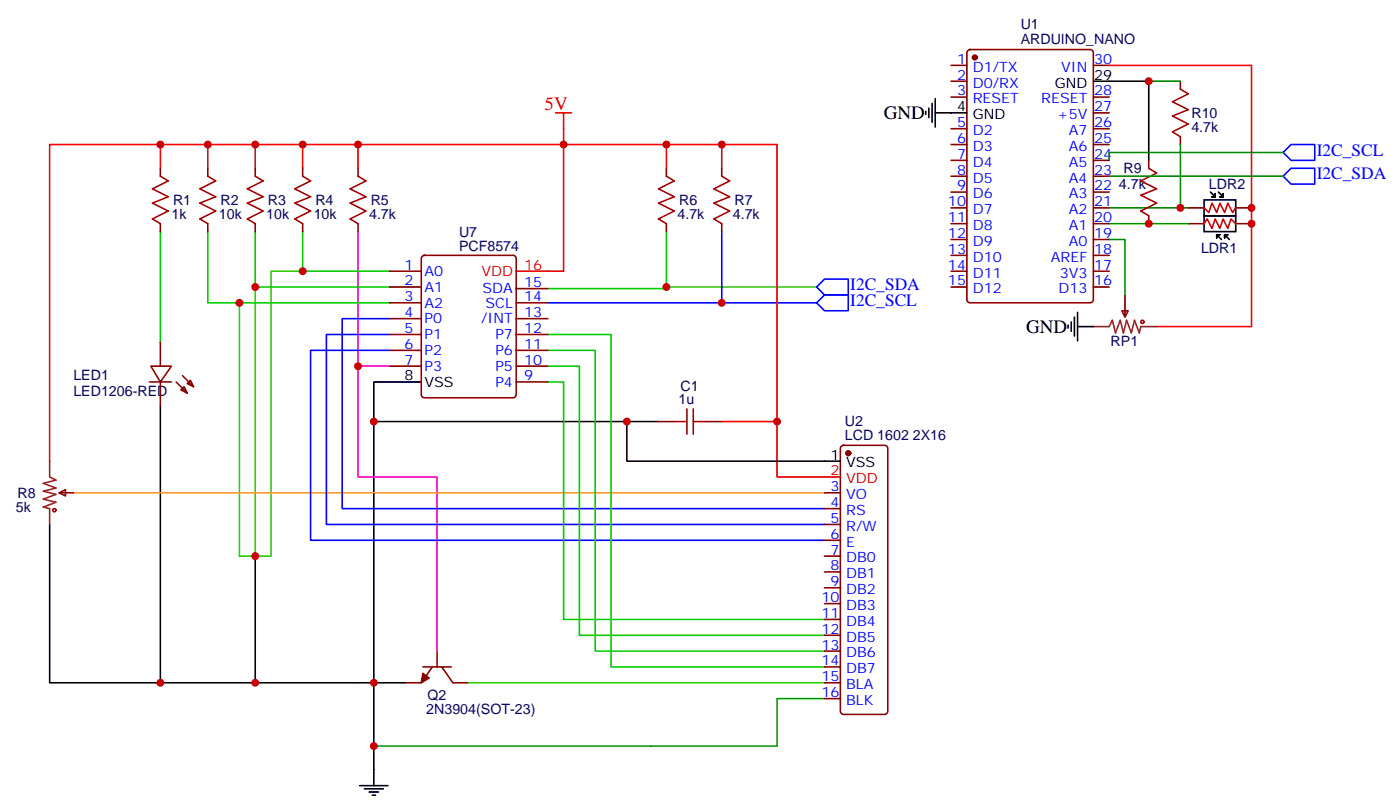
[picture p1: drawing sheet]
<svg xmlns="http://www.w3.org/2000/svg" width="312mm" height="181mm" viewBox="0 0 312 181" stroke-linecap="round" stroke-linejoin="round" font-family="sans-serif">
<g fill="none" stroke="#870000" stroke-width=".35">
<path d="M212.2 14.6h3.5M212.2 18.1h3.5M215.9 11.2l.5-.2h26.8a.71 .71 0 0 1 .7 .7v55.1a.76 .76 0 0 1-.7 .7h-26.8a.76 .76 0 0 1-.7-.7v-55.1zM243.9 14.6h3.5M263.3 18.1v1.8M35.8 37.5v1.8M46.4 37.5v1.8M56.9 37.5v1.8M67.5 37.5v1.8M79.9 37.5v1.8M148.7 37.5v1.8M161 37.5v1.8"/>
<path d="M212.2 21.6h3.5M212.2 28.7h3.5M212.2 32.2h3.5M212.2 35.7h3.5M212.2 39.3h3.5M243.9 21.6h3.5M243.9 28.7h3.5M243.9 32.2h3.5M243.9 35.7h3.5M243.9 39.3h3.5M243.9 25.2h3.5M256.3 35.7v1.8"/>
<path d="M263.3 30.4v1.8M35.8 49.8v1.8M46.4 49.8v1.8M56.9 49.8v1.8M67.5 49.8v1.8M79.9 49.8v1.8M94.2 57.1l.5-.2h19.7a.71 .71 0 0 1 .7 .7v30.3a.76 .76 0 0 1-.7 .8h-19.7a.76 .76 0 0 1-.7-.8v-30.3zM148.7 49.8v1.8M161 49.8v1.8M212.2 42.8h3.5M212.2 46.3h3.5M212.2 49.8h3.5"/>
<path d="M212.2 53.4h3.5M212.2 56.9h3.5M243.9 42.8h3.5M243.9 46.3h3.5M243.9 49.8h3.5M243.9 53.4h3.5M243.9 56.9h3.5M256.3 48.1v1.7M265.1 46.3h3.5M265.1 49.8h3.5M275.7 46.3h3.5M275.7 49.8h3.5"/>
<path d="M35.8 76.3v5.3M86.9 60.4h7.1M86.9 64h7.1M86.9 67.5h7.1M86.9 71h7.1M86.9 74.5h7.1M86.9 78.1h7.1M115.1 67.5h7.1M115.1 71h7.1M115.1 74.5h7.1M115.1 78.1h7.1M115.1 64.3h7.1"/>
<path d="M212.2 60.4h3.5M212.2 64h3.5M243.9 60.4h3.5M243.9 64h3.5M250.3 69.3h1.4l-.7 1.4zM251 65.7v5M33.3 85.1h4.9M33.7 81.6h4.5l-2.4 3.5zM35.8 85.1v5.3M39.3 85.1l2.5 2.5M40.7 83.7l2.5 2.5M41.1 86.2l.7 1.4-1.4-.7z"/>
<path d="M41.8 85.5l.7-.7 .7 1.4zM86.9 81.6h7.1M115.1 85.1h7.1M115.1 81.6h7.1M146.9 93.9h3.5M157.5 93.9h3.5M187.7 99.4l.5-.2h9.1a.71 .71 0 0 1 .7 .7v58.6a.76 .76 0 0 1-.7 .7h-9.1a.76 .76 0 0 1-.7-.7v-58.6zM13.2 109.8l1.4-.7v1.4zM13.2 109.8h3.2M183.9 109.8h3.6M183.9 113.3h3.6M183.9 116.9h3.6"/>
<path d="M183.9 120.4h3.6M183.9 123.9h3.6M183.9 127.5h3.6M183.9 131h3.6M183.9 134.5h3.6M183.9 138h3.6M94.3 148.6h6.4M96.4 148.6l-2.4 3.6h-3.5M97.5 145.1v3.5M98.6 148.6l2.4 3.6h3.6M183.9 152.2h3.6M183.9 148.6h3.6"/>
<path d="M183.9 141.6h3.6M183.9 145.1h3.6M183.9 155.7h3.6"/>
</g>
<g fill="#870000" stroke="#870000" stroke-width=".35">
<path d="M94.3 150l1.4 1.1-1.7 1.1z"/>
<circle cx="217.5" cy="12.8" r=".53"/>
<circle cx="189.2" cy="101" r=".53"/>
</g>
<g fill="none" stroke="#000" stroke-width=".35">
<path d="M243.9 18.1h12.4v17.6M206.5 24.8v.7M207.2 24.1v2.1M207.9 23v4.3M208.6 25.2h7.1M208.6 22v6.3M268.6 44.6h7.1v3.5h-7.1zM268.6 48.1h7.1v3.5h-7.1zM270 42.8l1.1 1.1v-.8v.8h-.7h.7M271.4 52.3h.7h-.7v.7v-.7l1.1 1.1M271.8 42.8l1 1.1v-.8v.8h-.7h.7M273.2 52.3h.7h-.7v.7v-.7l1 1.1"/>
<path d="M238.3 72.4v.7M239 71.7v2.1M239.7 70.7v4.2M240.4 72.8h3.5M240.4 69.6v6.4M35.8 90.4v61.8M83.4 93.9v81.2M94 85.1h-10.6v8.8h63.5M139.8 93.9v8.9h47.7M11.1 116.9v35.3h79.4M56.9 123.9v28.3M80.2 175.1h6.4"/>
<path d="M81.3 175.8h4.2M82.3 176.5h2.2M83 177.2h.7"/>
</g>
<g fill="none" stroke="#a10000" stroke-width=".35">
<path d="M263.3 19.9l1.8 1-3.6 1.8 3.6 1.7-3.6 1.5 3.6 1.7-3.6 1.8 1.8 1M35.8 39.3l1.7 1-3.5 1.8 3.5 1.8-3.5 1.4 3.5 1.7-3.5 1.8 1.8 1M46.4 39.3l1.7 1-3.5 1.8 3.5 1.8-3.5 1.4 3.5 1.7-3.5 1.8 1.8 1M56.9 39.3l1.8 1-3.5 1.8 3.5 1.8-3.5 1.4 3.5 1.7-3.5 1.8 1.7 1M67.5 39.3l1.8 1-3.5 1.8 3.5 1.8-3.5 1.4 3.5 1.7-3.5 1.8 1.7 1M79.9 39.3l1.7 1-3.5 1.8 3.5 1.8-3.5 1.4 3.5 1.7-3.5 1.8 1.8 1M148.7 39.3l1.7 1-3.5 1.8 3.5 1.8-3.5 1.4 3.5 1.7-3.5 1.8 1.8 1M161 39.3l1.8 1-3.6 1.8 3.6 1.8-3.6 1.4 3.6 1.7-3.6 1.8 1.8 1M256.3 37.5l1.7 1.1-3.5 1.7 3.5 1.8-3.5 1.4 3.5 1.8-3.5 1.7 1.8 1.1M150.4 93.9h2.8M153.2 91.1v5.7M154.7 91.1v5.7"/>
<path d="M154.7 93.9h2.8"/>
<circle cx="254.8" cy="71.7" r=".35"/>
<circle cx="12.1" cy="113.7" r=".35"/>
</g>
<path d="M256.3 18.1h7M247.4 39.3h38.8M263.3 32.2v14.1M286.2 34h-38.8v1.7M247.4 53.4h3.6v12.3M247.4 46.3h17.7M247.4 49.8h17.7M183.9 155.7h-10.5v10.6h-90" fill="none" stroke="#008700" stroke-width=".35"/>
<path d="M247.4 14.6h31.8v58.2h-21.2M35.8 32.2h-24.7v70.6M46.4 32.2h-10.6v5.3M56.9 32.2h-10.5v5.3M67.5 32.2h-10.6v5.3M79.9 32.2h-12.4v5.3M79.9 37.5v-5.3h81.1v5.3M124 25.2h3.5M125.7 25.2v35.2h-10.6M148.7 32.2v5.3M161 32.2h12.4v74.1h14.1M161 93.9h12.4" fill="none" stroke="#f00" stroke-width=".35"/>
<path d="M268.6 46.3l1.1 1.1 .7-2.1 1 2.1 .7-2.1 1.1 2.1 .7-2.1 1.1 2.1 .7-1.1M268.6 49.8l.7-1 1.1 2.1 .7-2.1 1 2.1 .7-2.1 1.1 2.1 .7-2.1 1.1 1" fill="none" stroke="#c00" stroke-width=".35"/>
<path d="M243.9 72.8h3.5l.7-1.4 .7 2.8 1.1-2.8 .7 2.8 .7-2.8 1.1 2.8 .7-2.8 1 2.8 .4-1.4h3.5M11.1 102.8v3.5l1.4 .7-2.8 .7 2.8 1.1-2.8 .7 2.8 .7-2.8 1 2.8 .7-2.8 1.1 1.4 .3v3.6" fill="none" stroke="#8c2424" stroke-width=".35"/>
<path d="M56.9 64v59.9M67.5 60.4h-7v63.5h-7.1v-56.4M148.7 64h33.5M104.6 152.2h79.3" fill="none" stroke="#3c0" stroke-width=".35"/>
<path d="M288 37.5h5.3v3.5h-5.3l-1.8-1.7zM288 32.2h5.3v3.5h-5.3l-1.8-1.7zM161 51.6v15.9h-38.8M86.9 71h-10.6v42.3h107.6M86.9 74.5h-14.1v42.4h111.1M86.9 78.1h-17.6v42.3h114.6M161 67.5h21.2M182.2 67.5l1.7-1.8h5.3v3.6h-5.3zM182.2 64l1.7-1.8h5.3v3.5h-5.3z" fill="none" stroke="#00f" stroke-width=".35"/>
<path d="M79.9 51.6v30h7M79.9 81.6v24.7h17.6v38.8" fill="none" stroke="#f0f" stroke-width=".35"/>
<path d="M35.8 51.6v24.7M46.4 51.6v15.9h40.5M56.9 51.6v12.4h30M67.5 51.6v8.8h19.4M148.7 51.6v12.7h-26.5M122.2 78.1h10.6v67h51.1M122.2 74.5h14.1v74.1h47.6M122.2 85.1h3.5v52.9h58.2M122.2 81.6h7.1v60h54.6" fill="none" stroke="#0c0" stroke-width=".35"/>
<path d="M16.4 109.8h167.5" fill="none" stroke="#f90" stroke-width=".35"/>
<g fill="#c00">
<circle cx="256.3" cy="18.1" r=".88"/>
<circle cx="279.2" cy="46.3" r=".88"/>
<circle cx="279.2" cy="49.8" r=".88"/>
<circle cx="256.3" cy="49.8" r=".88"/>
<circle cx="263.3" cy="46.3" r=".88"/>
<circle cx="161" cy="67.5" r=".88"/>
<circle cx="173.4" cy="93.9" r=".88"/>
<circle cx="83.4" cy="93.9" r=".88"/>
<circle cx="83.4" cy="152.2" r=".88"/>
<circle cx="79.9" cy="81.6" r=".88"/>
<circle cx="79.9" cy="32.2" r=".88"/>
<circle cx="56.9" cy="152.2" r=".88"/>
<circle cx="67.5" cy="60.4" r=".88"/>
<circle cx="53.4" cy="67.5" r=".88"/>
<circle cx="125.7" cy="32.2" r=".88"/>
<circle cx="46.4" cy="32.2" r=".88"/>
<circle cx="56.9" cy="32.2" r=".88"/>
<circle cx="67.5" cy="32.2" r=".88"/>
<circle cx="35.8" cy="32.2" r=".88"/>
<circle cx="35.8" cy="152.2" r=".88"/>
<circle cx="56.9" cy="64" r=".88"/>
<circle cx="139.8" cy="93.9" r=".88"/>
<circle cx="161" cy="32.2" r=".88"/>
<circle cx="148.7" cy="32.2" r=".88"/>
<circle cx="148.7" cy="64" r=".88"/>
<circle cx="83.4" cy="166.3" r=".88"/>
<circle cx="56.9" cy="123.9" r=".88"/>
</g>
<text font-size="4.2" fill="#f00" x="121.5" y="24.4">5V</text>
<g font-size="4.2">
<text x="197.2" y="26.6">GND</text>
<text x="228.9" y="74.2">GND</text>
</g>
<g font-size="3.9" fill="#00f">
<text x="293.7" y="34.7">I2C_SCL</text>
<text x="293.7" y="40">I2C_SDA</text>
<text x="189.7" y="64.7">I2C_SDA</text>
<text x="189.7" y="68.2">I2C_SCL</text>
</g>
<g font-size="3.2" fill="#000080">
<text x="227.7" y="9.8">ARDUINO_NANO</text>
<text x="227.7" y="6.5">U1</text>
<text x="265.8" y="29.5">4.7k</text>
<text x="265.8" y="26.3">R10</text>
<text x="250.6" y="38.6">R9</text>
<text x="38.6" y="45.6">R1</text>
<text x="49.2" y="45.6">R2</text>
<text x="59.8" y="45.6">R3</text>
<text x="70.3" y="45.6">R4</text>
<text x="82.7" y="45.6">R5</text>
<text x="151.5" y="45.6">R6</text>
<text x="163.8" y="45.6">R7</text>
<text x="249.6" y="42.2">4.7k</text>
<text x="269.7" y="42.2">LDR2</text>
<text x="38.2" y="48.8">1k</text>
<text x="48.8" y="48.8">10k</text>
<text x="59.4" y="48.8">10k</text>
<text x="70" y="48.8">10k</text>
<text x="82.3" y="48.8">4.7k</text>
<text x="102.4" y="52.7">U7</text>
<text x="151.1" y="48.8">4.7k</text>
<text x="163.5" y="48.8">4.7k</text>
<text x="102.4" y="55.8">PCF8574</text>
<text x="267.9" y="56.3">LDR1</text>
<text x="247.8" y="77.2">RP1</text>
<text x="16.4" y="88.1">LED1206-RED</text>
<text x="16.4" y="84.6">LED1</text>
<text x="151.8" y="87.1">C1</text>
<text x="151.4" y="90.1">1u</text>
<text x="188.5" y="94.8">U2</text>
<text x="188.5" y="98">LCD 1602 2X16</text>
<text x="3.9" y="110.9">R8</text>
<text x="3.5" y="114.1">5k</text>
<text x="95.4" y="155.9">Q2</text>
<text x="95.1" y="159.1">2N3904(SOT-23)</text>
</g>
<g font-size="3.2" fill="#00f">
<text x="213.5" y="14.2">1</text>
<text x="213.5" y="17.7">2</text>
<text x="217" y="16">D1/TX</text>
<text x="236.7" y="16">VIN</text>
<text x="244.1" y="14.2">30</text>
<text x="213.5" y="21.3">3</text>
<text x="217" y="19.5">D0/RX</text>
<text x="217" y="23">RESET</text>
<text x="232.3" y="23">RESET</text>
<text x="244.1" y="21.3">28</text>
<text x="213.5" y="28.3">5</text>
<text x="235.8" y="26.6">+5V</text>
<text x="244.1" y="28.3">26</text>
<text x="244.1" y="24.8">27</text>
<text x="213.5" y="31.9">6</text>
<text x="213.5" y="35.4">7</text>
<text x="217" y="30.1">D2</text>
<text x="217" y="33.6">D3</text>
<text x="238.4" y="33.6">A6</text>
<text x="238.4" y="30.1">A7</text>
<text x="244.1" y="35.4">24</text>
<text x="244.1" y="31.9">25</text>
<text x="213.5" y="38.9">8</text>
<text x="217" y="37.1">D4</text>
<text x="217" y="40.7">D5</text>
<text x="238.4" y="40.7">A4</text>
<text x="238.4" y="37.1">A5</text>
<text x="244.1" y="38.9">23</text>
<text x="211.5" y="46">10</text>
<text x="213.5" y="42.4">9</text>
<text x="217" y="44.2">D6</text>
<text x="217" y="47.7">D7</text>
<text x="238.4" y="47.7">A2</text>
<text x="238.4" y="44.2">A3</text>
<text x="244.1" y="46">21</text>
<text x="244.1" y="42.4">22</text>
<text x="211.5" y="49.5">11</text>
<text x="211.5" y="53">12</text>
<text x="217" y="51.3">D8</text>
<text x="238.4" y="51.3">A1</text>
<text x="244.1" y="53">19</text>
<text x="244.1" y="49.5">20</text>
<text x="211.5" y="56.6">13</text>
<text x="217" y="54.8">D9</text>
<text x="217" y="58.3">D10</text>
<text x="234.4" y="58.3">AREF</text>
<text x="238.4" y="54.8">A0</text>
<text x="244.1" y="56.6">18</text>
<text x="90.2" y="60.1">1</text>
<text x="90.2" y="63.6">2</text>
<text x="94.7" y="61.5">A0</text>
<text x="94.7" y="65">A1</text>
<text x="107.7" y="65.4">SDA</text>
<text x="116.9" y="64">15</text>
<text x="211.5" y="60.1">14</text>
<text x="211.5" y="63.6">15</text>
<text x="217" y="61.8">D11</text>
<text x="217" y="65.4">D12</text>
<text x="236.1" y="65.4">D13</text>
<text x="236.4" y="61.8">3V3</text>
<text x="244.1" y="63.6">16</text>
<text x="244.1" y="60.1">17</text>
<text x="90.2" y="67.1">3</text>
<text x="90.2" y="70.7">4</text>
<text x="94.7" y="68.5">A2</text>
<text x="108.3" y="68.5">SCL</text>
<text x="116.9" y="70.7">13</text>
<text x="116.9" y="67.1">14</text>
<text x="90.2" y="74.2">5</text>
<text x="90.2" y="77.7">6</text>
<text x="94.7" y="72.1">P0</text>
<text x="94.7" y="75.6">P1</text>
<text x="107.3" y="72.1">/INT</text>
<text x="110.5" y="75.6">P7</text>
<text x="116.9" y="77.7">11</text>
<text x="116.9" y="74.2">12</text>
<text x="90.2" y="81.2">7</text>
<text x="94.7" y="79.1">P2</text>
<text x="94.7" y="82.7">P3</text>
<text x="110.5" y="82.7">P5</text>
<text x="110.5" y="79.1">P6</text>
<text x="116.9" y="81.2">10</text>
<text x="110.5" y="86.2">P4</text>
<text x="116.9" y="84.8">9</text>
<text x="185.3" y="109.5">3</text>
<text x="185.3" y="113">4</text>
<text x="188.8" y="111.2">VO</text>
<text x="185.3" y="116.5">5</text>
<text x="188.8" y="114.8">RS</text>
<text x="188.8" y="118.3">R/W</text>
<text x="185.3" y="120.1">6</text>
<text x="185.3" y="123.6">7</text>
<text x="188.8" y="121.8">E</text>
<text x="188.8" y="125.3">DB0</text>
<text x="185.3" y="127.1">8</text>
<text x="185.3" y="130.6">9</text>
<text x="188.8" y="128.9">DB1</text>
<text x="183.3" y="134.2">10</text>
<text x="183.3" y="137.7">11</text>
<text x="188.8" y="132.4">DB2</text>
<text x="188.8" y="135.9">DB3</text>
<text x="183.3" y="141.2">12</text>
<text x="188.8" y="139.5">DB4</text>
<text x="188.8" y="143">DB5</text>
<text x="183.3" y="144.7">13</text>
<text x="183.3" y="148.3">14</text>
<text x="188.8" y="146.5">DB6</text>
<text x="183.3" y="151.8">15</text>
<text x="183.3" y="155.3">16</text>
<text x="188.8" y="150">DB7</text>
<text x="188.8" y="153.6">BLA</text>
<text x="188.8" y="157.1">BLK</text>
</g>
<g font-size="3.2">
<text x="244.1" y="17.7">29</text>
<text x="235.3" y="19.5">GND</text>
<text x="213.5" y="24.8">4</text>
<text x="217" y="26.6">GND</text>
<text x="90.2" y="84.8">8</text>
<text x="94.7" y="86.2">VSS</text>
<text x="185.3" y="102.4">1</text>
<text x="188.8" y="104.2">VSS</text>
</g>
<g font-size="3.2" fill="#f00">
<text x="107.4" y="61.5">VDD</text>
<text x="116.9" y="60.1">16</text>
<text x="185.3" y="105.9">2</text>
<text x="188.8" y="107.7">VDD</text>
</g>
</svg>
